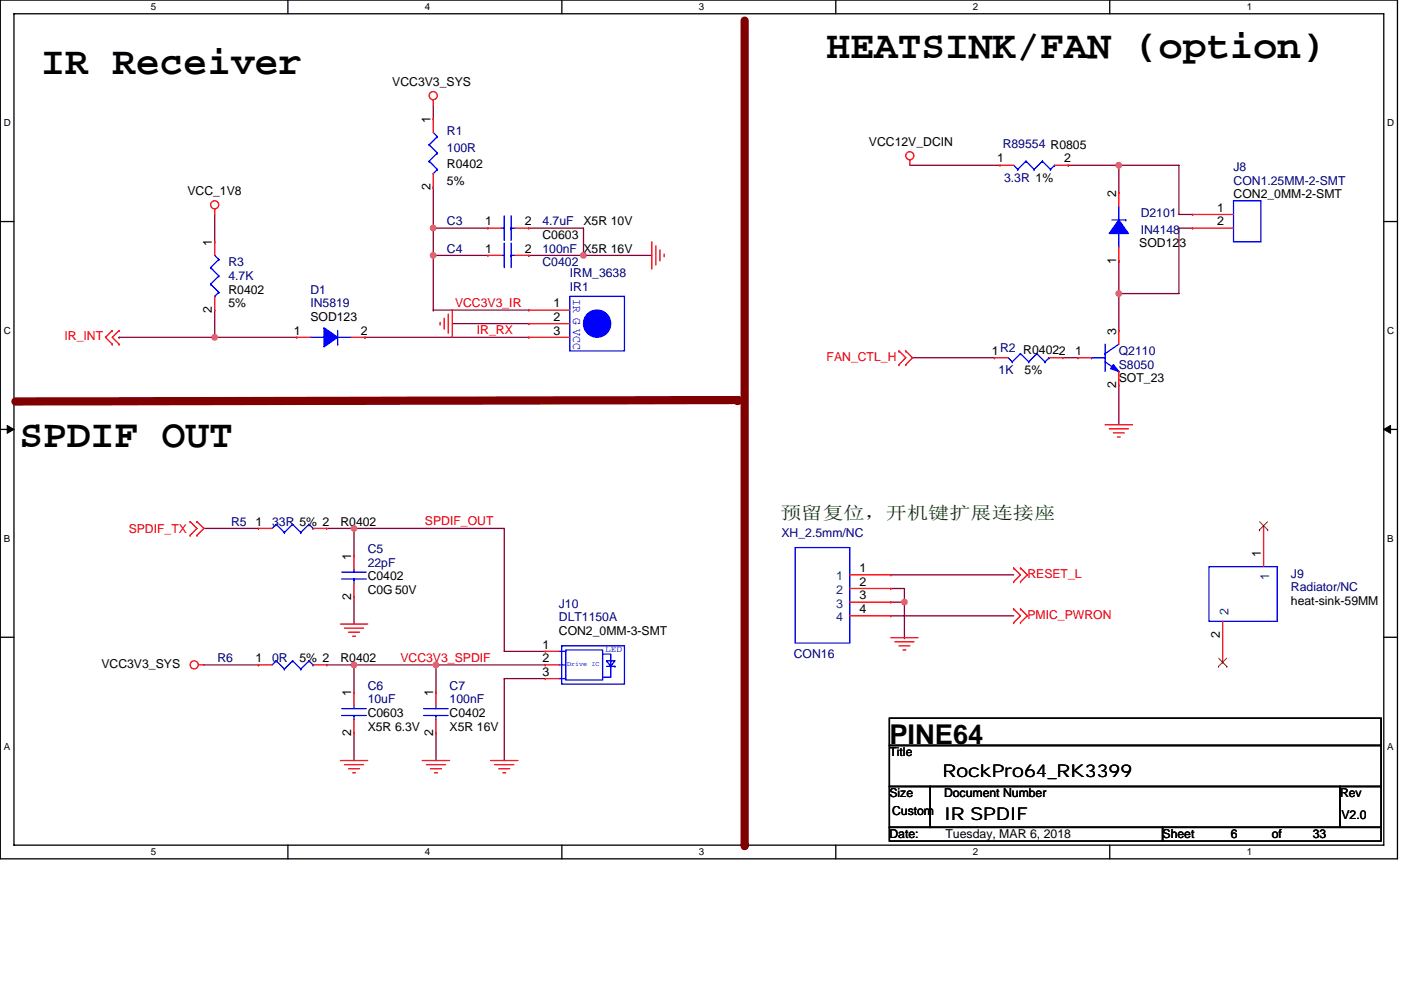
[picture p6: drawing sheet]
<svg xmlns="http://www.w3.org/2000/svg" width="297mm" height="210mm" viewBox="0 0 297 210" stroke-linecap="round" stroke-linejoin="round" font-family="sans-serif">
<path d="M.1 0h296.2v182.2h-296.2zM3 2.9h290.4v176.4h-290.4z" fill="none" stroke="#000" stroke-width=".28"/>
<g fill="#fff">
<path d="M32 .3h1.2v2.3h-1.2z"/>
<path d="M32 179.6h1.2v2.3h-1.2z"/>
</g>
<path d="M61 0v2.9M61 179.3v2.9" fill="none" stroke="#000" stroke-width=".28"/>
<g fill="#fff">
<path d="M90.1 .3h1.1v2.3h-1.1z"/>
<path d="M90.1 179.6h1.1v2.3h-1.1z"/>
</g>
<path d="M119.1 0v2.9M119.1 179.3v2.9" fill="none" stroke="#000" stroke-width=".28"/>
<g fill="#fff">
<path d="M148.2 .3h1.1v2.3h-1.1z"/>
<path d="M148.2 179.6h1.1v2.3h-1.1z"/>
</g>
<path d="M177.2 0v2.9M177.2 179.3v2.9" fill="none" stroke="#000" stroke-width=".28"/>
<g fill="#fff">
<path d="M206.2 .3h1.2v2.3h-1.2z"/>
<path d="M206.2 179.6h1.2v2.3h-1.2z"/>
</g>
<path d="M235.3 0v2.9M235.3 179.3v2.9" fill="none" stroke="#000" stroke-width=".28"/>
<g fill="#fff">
<path d="M264.3 .3h1.2v2.3h-1.2z"/>
<path d="M264.3 179.6h1.2v2.3h-1.2z"/>
<path d="M.8 25h1.5v2.3h-1.5z"/>
<path d="M294.1 25h1.5v2.3h-1.5z"/>
<path d="M.8 69h1.5v2.3h-1.5z"/>
<path d="M294.1 69h1.5v2.3h-1.5z"/>
</g>
<path d="M.1 47h2.9M293.4 47h2.9" fill="none" stroke="#000" stroke-width=".28"/>
<g fill="#fff">
<path d="M.8 113.1h1.4v2.3h-1.4z"/>
<path d="M294.1 113.1h1.4v2.3h-1.4z"/>
</g>
<path d="M.1 91.1h2.9M293.4 91.1h2.9" fill="none" stroke="#000" stroke-width=".28"/>
<path d="M1.5 90.2l1.5 .9-1.5 .8zM293.4 91.1l1.4-.9v1.7z" fill="#000" stroke="#000" stroke-width=".21"/>
<g fill="#fff">
<path d="M.8 157.2h1.4v2.3h-1.4z"/>
<path d="M294.1 157.2h1.4v2.3h-1.4z"/>
</g>
<path d="M.1 135.2h2.9M293.4 135.2h2.9M188.6 152.3h104.2v5.8h-104.2zM188.6 158.1h104.2v8.7h-104.2zM188.6 166.8h8.6v8.7h-8.6zM188.6 175.5h57.9v2.9h-57.9zM197.2 166.8h86.9v8.7h-86.9zM246.5 175.5h46.3v2.9h-46.3zM284.1 166.8h8.7v8.7h-8.7z" fill="none" stroke="#000" stroke-width=".28"/>
<path d="M157.9 4.4v174.9M156.4 84.9h.1M156.4 84.9l-153.1 .3M157.9 179.3h.1" fill="none" stroke="#800000" stroke-width="1.7"/>
<g fill="none" stroke="#800040" stroke-width=".28">
<path d="M91.9 22.3v2.9M91.9 39.7h.1M91.9 39.7v8.7M192.9 35.1h19.1M226.5 35.1h23.5v10.4h2.9M226.5 35.1h.1M237.2 35.1v5.8M45.5 45.5v5.8M91.9 54.2v11.6M91.9 48.4h11.5M91.9 48.4v5.8h11.5M91.9 48.4h.1"/>
<path d="M112.1 48.4h11.6v5.8h14.5M112.1 54.2h.1M112.1 54.2h11.6M237.2 55.3h.1M237.2 55.3v7M252.9 48.4h-2.9v13.9h-12.8M25.2 71.5h.1M25.2 71.5h20.3M45.5 71.5h17.4M45.5 65.8v5.7M77.4 71.5h.1M77.4 71.5h34.7"/>
<path d="M91.9 65.8h.1M91.9 65.8h20.2M95.9 68.6h16.2M193.5 75.9h17.4M225.3 75.9h3.2M237.2 62.3v7.8M237.2 81.7v8.4M43.2 112.1h11.6M69.3 112.1h5.8M75.1 112.1h.1M75.1 112.1v5.8M75.1 112.1h31.8v26.1h8.7"/>
<path d="M75.1 126.6v5.8M188.9 121.9h26M188.9 124.8h2.8v2.9M188.9 130.6h26M188.9 127.7h2.8v7.6M191.7 135.3h.1M43.2 141h11.6M69.3 141h5.8M75.1 155.5v5.8M75.1 141h17.3v5.8M75.1 141h.1M75.1 141v5.8"/>
<path d="M92.4 155.5v5.8M92.4 141h23.2M115.6 143.9h-8.7v17.4"/>
</g>
<g fill="#f0f" stroke="#f0f" stroke-width=".28">
<circle cx="91.8" cy="48.4" r=".57"/>
<circle cx="123.7" cy="54.2" r=".57"/>
<circle cx="91.8" cy="54.2" r=".57"/>
<circle cx="92.4" cy="141" r=".57"/>
<circle cx="75.1" cy="141" r=".57"/>
<circle cx="75.1" cy="112.1" r=".57"/>
<circle cx="191.7" cy="127.7" r=".57"/>
<circle cx="45.5" cy="71.5" r=".57"/>
<circle cx="237.2" cy="62.3" r=".57"/>
<circle cx="237.2" cy="35" r=".57"/>
</g>
<g fill="none" stroke="#f00" stroke-width=".28">
<path d="M91.9 21.2v1.1M91.9 25.2h.1M91.9 39.7h.1M91.9 25.2v2.9M91.9 36.8v2.9M192.9 33.9v1.2M212 35.1h.1M212 35.1h2.9M223.6 35.1h2.9M226.5 35.1h.1M45.5 44.3v1.2M45.5 51.3h.1"/>
<path d="M45.5 51.3v2.9M103.4 54.2h.1M103.4 48.4h.1M103.4 48.4h2.9M103.4 54.2h2.9M109.2 48.4h2.9M109.2 54.2h2.9M112.1 54.2h.1M112.1 48.4h.1M138.2 51.3v5.8M139.1 52.2v4M139.9 53v2.3"/>
<path d="M140.8 53.9v.6M237.2 55.3h.1M237.2 40.9h.1M237.2 40.9v2.9M237.2 52.4v2.9M252.9 45.5h.1M252.9 48.4h.1M252.9 45.5h8.6M252.9 48.4h8.6M23.8 70.1h.1M23.8 73h.1M23.8 70.1l-1.4 1.4 1.4 1.5"/>
<path d="M25.2 70.1h.1M25.2 73h.1M25.2 70.1l-1.4 1.4 1.4 1.5M45.5 65.8h.1M45.5 62.9v2.9M62.9 71.5h.1M62.9 71.5h2.9M74.5 71.5h2.9M77.4 71.5h.1M93.3 68.4v.5M94.2 67.5v2.3M95 66.6v4.1"/>
<path d="M95.9 65.8v5.7M112.1 65.8h.1M112.1 68.6h.1M112.1 71.5h.1M112.1 65.8h8.7M112.1 68.6h8.7M112.1 71.5h8.7M190.6 77.3h.1M190.6 74.4h.1M190.6 74.4l1.4 1.5-1.4 1.4M192 74.4h.1M192 77.3h.1"/>
<path d="M192 74.4l1.5 1.5-1.5 1.4M210.9 75.9h.1M210.9 75.9h2.9M222.4 75.9h2.9M225.3 75.9h.1M228.5 75.9h.1M228.5 75.9h2.9M237.2 70.1h.1M237.2 70.1v2.9M237.2 78.8v2.9M234.3 90.1h5.8M235.2 91h4"/>
<path d="M236 91.8h2.4M236.9 92.7h.6M237.2 81.7h.1M40.3 113.5h.1M40.3 110.6h.1M40.3 110.6l1.5 1.5-1.5 1.4M41.8 110.6h.1M41.8 113.5h.1M41.8 110.6l1.4 1.5-1.4 1.4M54.8 112.1h.1M54.8 112.1h2.9M66.4 112.1h2.9"/>
<path d="M69.3 112.1h.1M75.1 117.9h.1M75.1 117.9v2.9M267.9 111.5h.1M267.9 111.5v8.7M72.2 132.4h5.8M73 133.2h4.1M73.9 134.1h2.3M74.8 135h.6M75.1 126.6h.1M75.1 123.7v2.9M115.6 138.2h.1"/>
<path d="M115.6 138.2h2.9M180.2 130.6h8.7M180.2 127.7h8.7M180.2 124.8h8.7M180.2 121.9h8.7M188.9 135.3h5.7M188.9 130.6h.1M188.9 127.7h.1M188.9 124.8h.1M188.9 121.9h.1M189.7 136.1h4.1M190.6 137h2.3"/>
<path d="M191.5 137.9h.5M214.9 123.4h.1M214.9 120.5h.1M214.9 132.1h.1M214.9 129.2h.1M214.9 120.5l1.5 1.4-1.5 1.5M214.9 129.2l1.5 1.4-1.5 1.5M216.4 123.4h.1M216.4 120.5h.1M216.4 132.1h.1M216.4 129.2h.1M216.4 120.5l1.4 1.4-1.4 1.5"/>
<path d="M216.4 129.2l1.4 1.4-1.4 1.5M259.2 131.8v8.7M42.1 141h1.1M54.8 141h.1M54.8 141h2.9M66.4 141h2.9M69.3 141h.1M75.1 146.8h.1M75.1 155.5h.1M75.1 146.8v2.9M75.1 152.6v2.9M92.4 146.8h.1"/>
<path d="M92.4 155.5h.1M92.4 146.8v2.9M92.4 152.6v2.9M115.6 141h.1M115.6 143.9h.1M115.6 141h2.9M115.6 143.9h2.9M259.2 140.5h.1M72.2 161.3h5.8M73 162.2h4.1M73.9 163h2.3M74.8 163.9h.6"/>
<path d="M89.5 161.3h5.8M90.4 162.2h4.1M91.3 163h2.3M92.1 163.9h.6M104 161.3h5.8M104.9 162.2h4M105.7 163h2.4M106.6 163.9h.6"/>
<circle cx="91.9" cy="20.3" r=".86"/>
<circle cx="192.9" cy="33" r=".86"/>
<circle cx="45.5" cy="43.4" r=".86"/>
<circle cx="41.2" cy="141" r=".86"/>
</g>
<g fill="none" stroke="#00f" stroke-width=".28">
<path d="M91 30.7h.1M91 34.2h.1M91 30.7l1.7 1.7M91 34.2l1.7 1.7M91.9 36.8h.1M91.9 28.1l.8 .9M92.7 29h.1M92.7 32.4h.1M92.7 35.9h.1M92.7 29l-1.7 1.7M92.7 32.4l-1.7 1.8M92.7 35.9l-.8 .9"/>
<path d="M214.9 35.1l.9 .8M215.8 35.9h.1M217.5 34.2h.1M217.5 34.2l-1.7 1.7M217.5 34.2l1.8 1.7M219.3 35.9h.1M221 34.2h.1M221 34.2l-1.7 1.7M221 34.2l1.7 1.7M222.7 35.9h.1M223.6 35.1h.1M223.6 35.1l-.9 .8"/>
<path d="M44.7 56.8h.1M44.7 56.8l1.7 1.7M45.5 54.2l.9 .8M46.4 55h.1M46.4 58.5h.1M46.4 55l-1.7 1.8M46.4 58.5l-1.7 1.8M106.3 54.2h.6M106.3 48.4h.6M106.9 51.6v5.2M106.9 45.8v5.2M108.4 51.6v5.2"/>
<path d="M108.4 54.2h.1M108.4 45.8v5.2M108.4 48.4h.1M108.4 54.2h.8M108.4 48.4h.8M235.8 46.7h2.9M237.2 49.5v2.9M237.2 43.8v2.9M238.7 46.7h.1M261.5 42.6h5.8v8.7h-5.8zM44.7 60.3h.1M44.7 60.3l1.7 1.7"/>
<path d="M45.5 62.9h.1M46.4 62h.1M46.4 62l-.9 .9M65.8 71.5h2.9M71.6 71.5h2.9M71.6 73h.1M71.6 70.1v2.9M120.8 62.9h11.6v11.5h-11.6zM213.8 75.9l.8 .9M214.6 76.8h.1M216.4 75h.1M216.4 75l-1.8 1.8"/>
<path d="M216.4 75l1.7 1.8M218.1 76.8h.1M219.8 75h.1M219.8 75l-1.7 1.8M219.8 75l1.8 1.8M221.6 76.8h.1M222.4 75.9h.1M222.4 75.9l-.8 .9M231.4 75.9h.1M231.4 75.9h2.9M234.3 75h.1M234.3 73v5.8"/>
<path d="M234.3 76.8l2.9 2M237.2 78.8h.1M237.2 73l-2.9 2M58.6 111.2h.1M58.6 111.2l-.9 .9M58.6 111.2l1.7 1.7M60.3 112.9h.1M62 111.2h.1M62 111.2l-1.7 1.7M62 111.2l1.8 1.7M63.8 112.9h.1M65.5 111.2h.1"/>
<path d="M65.5 111.2l-1.7 1.7M65.5 111.2l.9 .9M66.4 112.1h.1M168.6 116.1h11.6v20.3h-11.6zM72.5 122.8h5.2M72.5 121.3h5.2M75.1 120.8v.5M75.1 122.8h.1M75.1 122.8v.9M118.5 138.2h1.4M119.1 137h13.3v8.1h-13.3zM119.9 137.9h7.9v6.3h-7.9z"/>
<path d="M119.9 138.2h.1M127.8 138.7h1.7v4.9h-1.7M256.3 120.2h14.5v11.6h-14.5zM58.6 140.2h.1M58.6 140.2l-.9 .8M58.6 140.2l1.7 1.7M60.3 141.9h.1M62 140.2h.1M62 140.2l-1.7 1.7M62 140.2l1.8 1.7M63.8 141.9h.1M65.5 140.2h.1"/>
<path d="M65.5 140.2l-1.7 1.7M65.5 140.2l.9 .8M66.4 141h.1M72.5 151.8h5.2M72.5 150.3h5.2M75.1 149.7v.6M75.1 151.8h.1M75.1 151.8v.8M89.8 151.8h5.2M89.8 150.3h5.2M92.4 149.7v.6M92.4 151.8h.1"/>
<path d="M92.4 151.8v.8M118.5 143.9h1.4M118.5 141h1.4M128.6 140.2h1.8l-.9 1.1M128.6 140.2h.1M128.6 140.2l.9 1.1M128.6 141.3h1.8M129.5 141.3h.1M130.4 141.3h.1"/>
</g>
<path d="M267 112.4h.1M267 110.6l1.8 1.8M268.8 110.6l-1.8 1.8M268.8 112.4h.1M258.4 139.6l1.7 1.8M260.1 139.6l-1.8 1.8M258.3 141.4h.1M260.1 141.4h.1" fill="none" stroke="#804000" stroke-width=".21"/>
<g fill="#00f" stroke="#00f" stroke-width=".28">
<path d="M68.7 69.5l2.9 2-2.9 2.1z" fill-rule="evenodd"/>
<path d="M236 77.3l1.2 1.5-1.7-.6z" fill-rule="evenodd"/>
<path d="M237.2 46.7l2 2.8h-4z" fill-rule="evenodd"/>
<circle cx="126.6" cy="68.6" r="2.88"/>
</g>
<g font-size="8.4">
<text x="8.8" y="15.7">IR Receiver</text>
<text x="175.3" y="12.2">HEATSINK/FAN (option)</text>
<text x="4.1" y="94.7">SPDIF OUT</text>
</g>
<text font-size="5.8" x="188.6" y="157.9">PINE64</text>
<text font-size="3.7" fill="#004000" x="165.4" y="110.1">预留复位，开机键扩展连接座</text>
<g font-size="3.7">
<text x="199.9" y="164.9">RockPro64_RK3399</text>
<text x="200.1" y="173.8">IR SPDIF</text>
</g>
<g font-size="2.6">
<text x="83.2" y="18.3">VCC3V3_SYS</text>
<text x="91.3" y="26.1" transform="rotate(-90 91.3 26.1)">1</text>
<text x="94.8" y="35.6">R0402</text>
<text x="184.2" y="31">VCC12V_DCIN</text>
<text x="211.4" y="34.5">1</text>
<text x="225.6" y="34.5">2</text>
<text x="39.7" y="41.4">VCC_1V8</text>
<text x="91.3" y="40.3" transform="rotate(-90 91.3 40.3)">2</text>
<text x="94.8" y="39.1">5%</text>
<text x="236.6" y="41.7" transform="rotate(-90 236.6 41.7)">2</text>
<text x="102.8" y="47.8">1</text>
<text x="111.3" y="47.8">2</text>
<text x="123.7" y="47.8">X5R 10V</text>
<text x="258" y="44.9">1</text>
<text x="258" y="47.8">2</text>
<text x="261.5" y="42">CON2_0MM-2-SMT</text>
<text x="44.9" y="52.1" transform="rotate(-90 44.9 52.1)">1</text>
<text x="102.8" y="53.6">1</text>
<text x="111.3" y="53.6">2</text>
<text x="115" y="50.7">C0603</text>
<text x="241.6" y="52.5">SOD123</text>
<text x="236.6" y="55.9" transform="rotate(-90 236.6 55.9)">1</text>
<text x="48.4" y="62.3">R0402</text>
<text x="48.4" y="65.2">5%</text>
<text x="117.3" y="65.2">1</text>
<text x="44.9" y="66.4" transform="rotate(-90 44.9 66.4)">2</text>
<text x="62.3" y="71">1</text>
<text x="65.8" y="68.1">SOD123</text>
<text x="76.5" y="71">2</text>
<text x="117.3" y="68.1">2</text>
<text x="117.3" y="71">3</text>
<text x="236.6" y="71" transform="rotate(-90 236.6 71)">3</text>
<text x="210.3" y="75.3">1R2 R04022</text>
<text x="227.9" y="75.3">1</text>
<text x="217.2" y="79.4">5%</text>
<text x="236.6" y="82.3" transform="rotate(-90 236.6 82.3)">2</text>
<text x="237.2" y="81.1">SOT_23</text>
<text x="54.2" y="111.5">1</text>
<text x="72.2" y="111.5">R0402</text>
<text x="74.5" y="118.7" transform="rotate(-90 74.5 118.7)">1</text>
<text x="267.3" y="118.2" transform="rotate(-90 267.3 118.2)">1</text>
<text x="78" y="123.1">C0402</text>
<text x="182.2" y="124.2">2</text>
<text x="182.2" y="121.3">1</text>
<text x="74.5" y="127.2" transform="rotate(-90 74.5 127.2)">2</text>
<text x="78" y="126">C0G 50V</text>
<text x="182.2" y="130">4</text>
<text x="182.2" y="127.1">3</text>
<text x="273.7" y="128.3">heat-sink-59MM</text>
<text x="115" y="137.6">1</text>
<text x="118.5" y="134.7">CON2_0MM-3-SMT</text>
<text x="258.6" y="135.3" transform="rotate(-90 258.6 135.3)">2</text>
<text x="21.5" y="141.6">VCC3V3_SYS</text>
<text x="54.2" y="140.4">1</text>
<text x="63.5" y="140.5">5% 2</text>
<text x="72.2" y="140.5">R0402</text>
<text x="115" y="140.4">2</text>
<text x="115" y="143.3">3</text>
<text x="74.5" y="147.7" transform="rotate(-90 74.5 147.7)">1</text>
<text x="91.8" y="147.7" transform="rotate(-90 91.8 147.7)">1</text>
<text x="78" y="152.1">C0603</text>
<text x="78" y="155">X5R 6.3V</text>
<text x="95.3" y="152.1">C0402</text>
<text x="95.3" y="155">X5R 16V</text>
<text x="74.5" y="156.1" transform="rotate(-90 74.5 156.1)">2</text>
<text x="91.8" y="156.1" transform="rotate(-90 91.8 156.1)">2</text>
<text x="188.6" y="160.4">Title</text>
<text x="188.6" y="169.1">Size</text>
<text x="189.1" y="172.9">Custom</text>
<text x="200.1" y="169.1">Document Number</text>
<text x="284.1" y="169.1">Rev</text>
<text x="284.4" y="173.8">V2.0</text>
<text x="188.6" y="177.8">Date:</text>
<text x="200.4" y="177.8">Tuesday, MAR 6, 2018</text>
<text x="246.5" y="177.8">Sheet</text>
<text x="261" y="177.8">6</text>
<text x="269.6" y="177.8">of</text>
<text x="278.3" y="177.8">33</text>
</g>
<g font-size="2.6" fill="#000080">
<text x="94.8" y="28.7">R1</text>
<text x="94.8" y="32.2">100R</text>
<text x="212.6" y="31.3">R89554 R0805</text>
<text x="212.9" y="38.5">3.3R 1%</text>
<text x="261.5" y="36.2">J8</text>
<text x="261.5" y="39.1">CON1.25MM-2-SMT</text>
<text x="94.8" y="47.8">C3</text>
<text x="115" y="47.8">4.7uF</text>
<text x="241.8" y="46.1">D2101</text>
<text x="94.8" y="53.6">C4</text>
<text x="115" y="53.6">100nF X5R 16V</text>
<text x="241.8" y="49.6">IN4148</text>
<text x="48.4" y="56.5">R3</text>
<text x="48.4" y="59.4">4.7K</text>
<text x="115" y="56.5">C0402</text>
<text x="120.8" y="58.8">IRM_3638</text>
<text x="65.8" y="62.3">D1</text>
<text x="65.8" y="65.2">IN5819</text>
<text x="120.8" y="61.7">IR1</text>
<text x="237.2" y="75.3">Q2110</text>
<text x="211.7" y="79.4">1K</text>
<text x="237.2" y="78.2">S8050</text>
<text x="49" y="111.5">R5</text>
<text x="57.7" y="111.5">33R 5% 2</text>
<text x="165.7" y="113.8">XH_2.5mm/NC</text>
<text x="78" y="117.3">C5</text>
<text x="78" y="120.2">22pF</text>
<text x="273.7" y="122.5">J9</text>
<text x="273.7" y="125.4">Radiator/NC</text>
<text x="118.5" y="128.9">J10</text>
<text x="118.5" y="131.8">DLT1150A</text>
<text x="46.1" y="140.5">R6</text>
<text x="57.7" y="140.5">0R</text>
<text x="168.3" y="139.6">CON16</text>
<text x="78" y="146.3">C6</text>
<text x="78" y="149.2">10uF</text>
<text x="95.3" y="146.3">C7</text>
<text x="95.3" y="149.2">100nF</text>
</g>
<g font-size="2.6" fill="#f00">
<text x="96.5" y="65.1">VCC3V3_IR</text>
<text x="101.1" y="70.9">IR_RX</text>
<text x="13.7" y="72.1">IR_INT</text>
<text x="175.3" y="76.5">FAN_CTL_H</text>
<text x="27.3" y="113">SPDIF_TX</text>
<text x="90.1" y="111.4">SPDIF_OUT</text>
<text x="217.8" y="122.5">RESET_L</text>
<text x="217.8" y="131.2">PMIC_PWRON</text>
<text x="84.9" y="140.4">VCC3V3_SPDIF</text>
</g>
<text font-size="2.6" fill="#00f" x="121.5" y="63.4" transform="rotate(90 121.5 63.4)">IR G VCC</text>
<g font-size="2.6" fill="#004080">
<text x="177.3" y="126">2</text>
<text x="177.3" y="123.1">1</text>
<text x="269.1" y="123.1" transform="rotate(-90 269.1 123.1)">1</text>
<text x="177.3" y="131.8">4</text>
<text x="177.3" y="128.9">3</text>
<text x="260.4" y="130.3" transform="rotate(-90 260.4 130.3)">2</text>
</g>
<g font-size="2.1">
<text x="32" y="2.2">5</text>
<text x="90.1" y="2.2">4</text>
<text x="148.2" y="2.2">3</text>
<text x="206.2" y="2.2">2</text>
<text x="264.3" y="2.2">1</text>
<text x=".8" y="26.8">D</text>
<text x="294.1" y="26.8">D</text>
<text x=".8" y="70.9">C</text>
<text x="294.1" y="70.9">C</text>
<text x=".8" y="115">B</text>
<text x="294.1" y="115">B</text>
<text x=".8" y="159">A</text>
<text x="294.1" y="159">A</text>
<text x="32" y="181.4">5</text>
<text x="90.1" y="181.4">4</text>
<text x="148.2" y="181.4">3</text>
<text x="206.2" y="181.4">2</text>
<text x="264.3" y="181.4">1</text>
</g>
<text font-size="2" fill="#00f" x="128.3" y="138.3">LED</text>
<text font-size="1.4" fill="#00f" x="120.2" y="141.3">Drive IC</text>
</svg>
